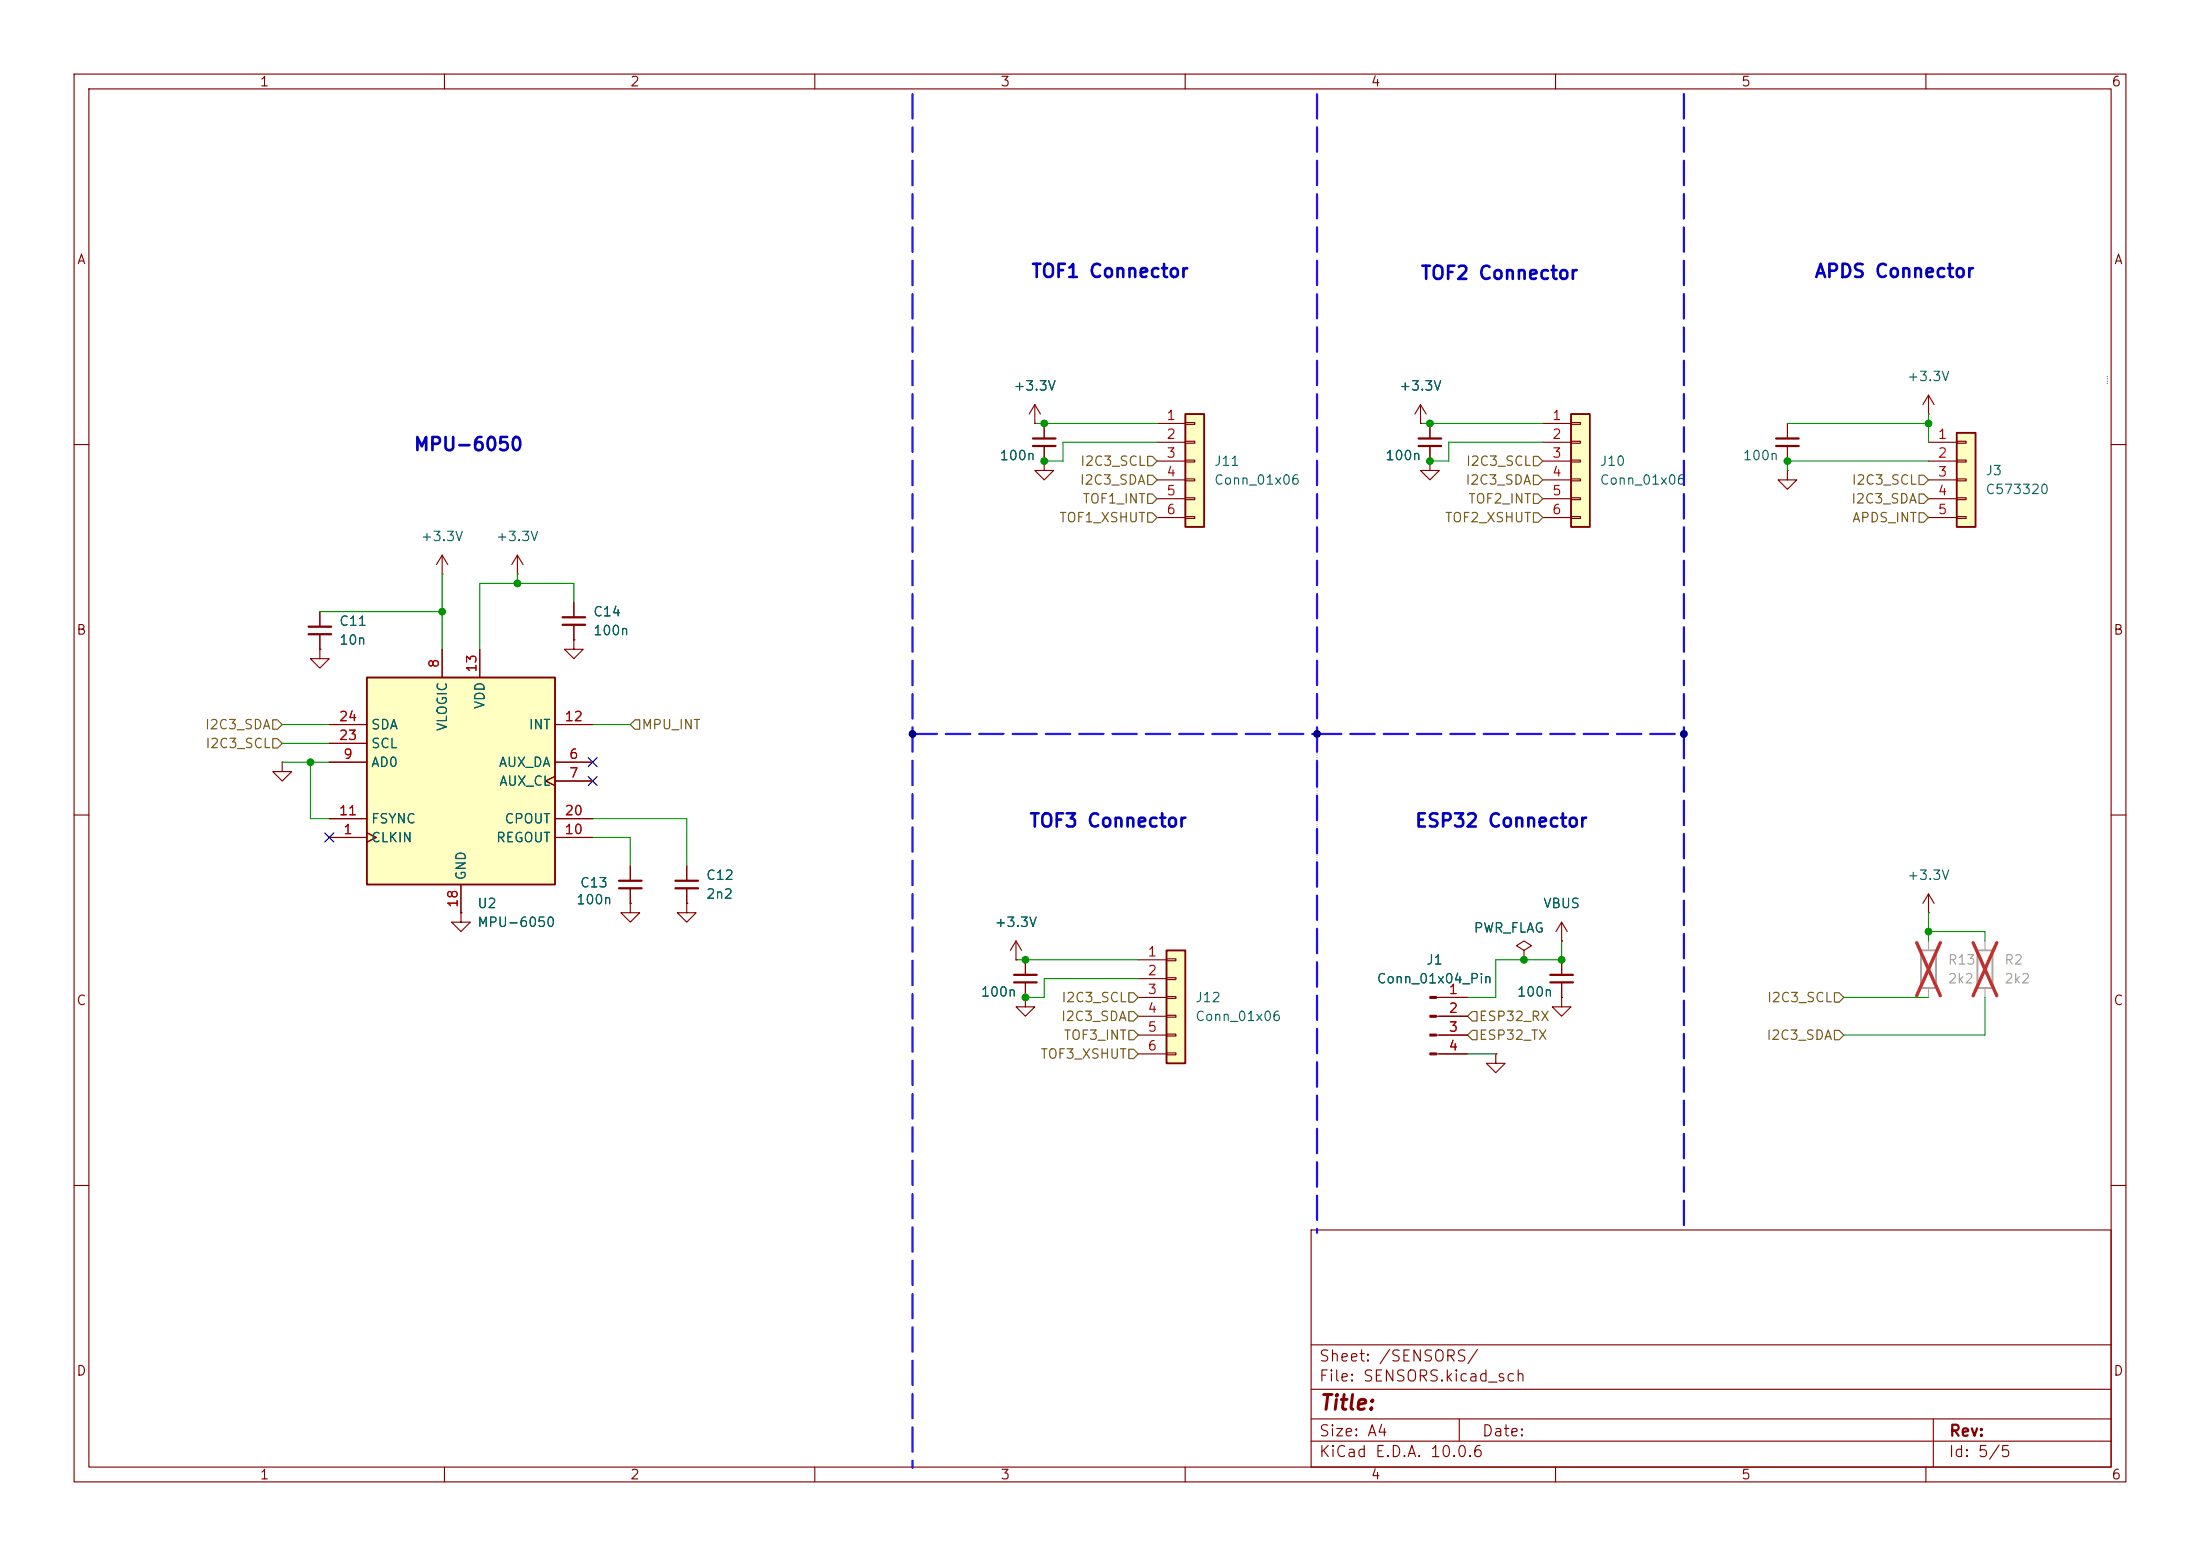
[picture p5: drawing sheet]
<svg xmlns="http://www.w3.org/2000/svg" width="297mm" height="210mm" viewBox="0 0 297 210" stroke-linecap="round" stroke-linejoin="round" font-family="sans-serif">
<g fill="none" stroke="#840000" stroke-width=".15">
<path d="M10 10h277v190h-277zM12 12h273v186h-273zM60 10v2M110 10v2M160 10v2M210 10v2M260 10v2M139.7 57.2h.1M139.7 54.6l-.8 1.3M139.7 54.6l.8 1.3M139.7 54.6v2.6M10 60h2"/>
<path d="M59.7 77.5h.1M59.7 74.9l-.8 1.3M59.7 74.9l.8 1.3M59.7 74.9v2.6M69.8 77.5h.1M69.8 74.9l-.7 1.3M69.8 74.9l.8 1.3M69.8 74.9v2.6M285 60h2M10 110h2M85.1 116.8v2.1M85.1 119.9v2"/>
<path d="M285 110h2M62.2 123.2v1.3h1.3l-1.3 1.2-1.2-1.2h1.2M62.2 123.2h.1M85.1 121.9v1.3h1.3l-1.3 1.3-1.3-1.3h1.3M85.1 121.9h.1M137.2 129.5h.1M137.2 127l-.8 1.3M137.2 127l.7 1.3M137.2 127v2.5M138.4 134.6v1.3h1.3l-1.3 1.3-1.2-1.3h1.2M138.4 134.6h.1M205.7 128.3l1.1-.7-1.1-.6-1 .6 1 .7v1.2"/>
<path d="M205.7 129.5h.1M210.8 127h.1M210.8 134.6v1.3h1.3l-1.3 1.3-1.3-1.3h1.3M210.8 134.6h.1M210.8 124.5l-.7 1.2M210.8 124.5l.8 1.2M210.8 124.5v2.5M10 160h2M177 166h108v32h-108zM285 160h2M60 198v2M110 198v2"/>
<path d="M160 198v2M177 194.5h108M177 191.5h108M177 187.5h108M177 181.5h108M197 191.5v3M210 198v2M260 198v2M261 191.5v6.5"/>
</g>
<path d="M83.6 118.9h3M83.6 119.9h3" fill="none" stroke="#840000" stroke-width=".3"/>
<path d="M49.5 91.4h25.4v28h-25.4z" fill="#ffffc2"/>
<path d="M49.5 91.4h25.4v28h-25.4z" fill="none" stroke="#840000" stroke-width=".25"/>
<g fill="none" stroke="#840000" stroke-width=".15">
<path d="M141 57.2v2M141 62.2v1.3h1.2l-1.2 1.3-1.3-1.3h1.3M141 62.2h.1M141 60.2v2M193 62.2v1.3h1.3l-1.3 1.3-1.2-1.3h1.2M193 62.2h.1M43.2 87.6v1.3h1.2l-1.2 1.3-1.3-1.3h1.3M43.2 87.6h.1M43.2 82.6v2M43.2 85.6v2M44.4 97.8h5.1M59.7 87.6v3.8"/>
<path d="M64.8 87.6v3.8M74.9 97.8h5.1M44.4 113h5.1M44.4 102.9h5.1M44.4 110.5h5.1M44.4 100.3h5.1M49.5 112.4l1.3 .6-1.3 .7M62.2 119.4v3.8M74.9 104.8l-1.2 .6 1.2 .6M74.9 113h5.1M74.9 102.9h5.1M74.9 105.4h5.1"/>
<path d="M74.9 110.5h5.1M210.8 129.5v2.1M210.8 132.6v2"/>
</g>
<path d="M139.4 59.2h3.1M139.4 60.2h3.1M41.7 84.6h3M41.7 85.6h3M209.3 131.6h3M209.3 132.6h3" fill="none" stroke="#840000" stroke-width=".3"/>
<path d="M160 55.9h2.6v15.2h-2.6z" fill="#ffffc2"/>
<path d="M160 55.9h2.6v15.2h-2.6z" fill="none" stroke="#840000" stroke-width=".25"/>
<g fill="none" stroke="#840000" stroke-width=".15">
<path d="M156.2 57.2h3.8M156.2 59.7h3.8M160 57h1.3v.3h-1.3zM160 59.6h1.3v.2h-1.3zM191.8 57.2h.1M191.8 54.6l-.8 1.3M191.8 54.6l.7 1.3M191.8 54.6v2.6M260.3 55.9h.1M260.3 53.3v2.6M260.3 53.3l-.7 1.3M260.3 53.3l.8 1.3"/>
<path d="M156.2 62.2h3.8M156.2 64.8h3.8M156.2 67.3h3.8M156.2 69.9h3.8M160 62.1h1.3v.3h-1.3zM160 64.6h1.3v.3h-1.3zM160 67.2h1.3v.2h-1.3zM160 69.7h1.3v.3h-1.3zM241.3 63.5v1.3h1.3l-1.3 1.2-1.3-1.2h1.3M241.3 63.5h.1M77.5 86.4v1.2h1.2l-1.2 1.3-1.3-1.3h1.3M77.5 86.4h.1"/>
<path d="M77.5 81.3v2M77.5 84.3v2.1M38.1 102.9v1.2h1.3l-1.3 1.3-1.3-1.3h1.3M38.1 102.9h.1M92.7 116.8v2.1M92.7 119.9v2M92.7 121.9v1.3h1.3l-1.3 1.3-1.3-1.3h1.3M92.7 121.9h.1M138.4 129.5v2.1M138.4 132.6v2M260.3 123.2h.1M260.3 120.7l-.7 1.2"/>
<path d="M260.3 120.7l.8 1.2M260.3 120.7v2.5"/>
</g>
<path d="M75.9 83.3h3.1M75.9 84.3h3.1M91.2 118.9h3M91.2 119.9h3M136.9 131.6h3.1M136.9 132.6h3.1" fill="none" stroke="#840000" stroke-width=".3"/>
<path d="M264.2 58.4h2.5v12.7h-2.5z" fill="#ffffc2"/>
<path d="M264.2 58.4h2.5v12.7h-2.5z" fill="none" stroke="#840000" stroke-width=".25"/>
<path d="M260.3 59.7h3.9M264.2 59.6h1.2v.2h-1.2zM260.3 62.2h3.9M260.3 64.8h3.9M260.3 67.3h3.9M260.3 69.9h3.9M264.2 62.1h1.2v.3h-1.2zM264.2 64.6h1.2v.3h-1.2zM264.2 67.2h1.2v.2h-1.2zM264.2 69.7h1.2v.3h-1.2z" fill="none" stroke="#840000" stroke-width=".15"/>
<path d="M212.1 55.9h2.5v15.2h-2.5z" fill="#ffffc2"/>
<path d="M212.1 55.9h2.5v15.2h-2.5z" fill="none" stroke="#840000" stroke-width=".25"/>
<g fill="none" stroke="#840000" stroke-width=".15">
<path d="M193 57.2v2M208.3 57.2h3.8M208.3 59.7h3.8M212.1 57h1.3v.3h-1.3zM212.1 59.6h1.3v.2h-1.3zM241.3 57.2v2M193 60.2v2M208.3 62.2h3.8M208.3 64.8h3.8M208.3 67.3h3.8M208.3 69.9h3.8M212.1 62.1h1.3v.3h-1.3z"/>
<path d="M212.1 64.6h1.3v.3h-1.3zM212.1 67.2h1.3v.2h-1.3zM212.1 69.7h1.3v.3h-1.3zM241.3 60.2v2M193.9 134.6h4.2M193.9 137.2h4.2M193.9 139.7h4.2M193.9 142.2h4.2M201.9 142.2v1.3h1.3l-1.3 1.3-1.2-1.3h1.2M201.9 142.2h.1"/>
</g>
<path d="M191.5 59.2h3.1M239.8 59.2h3M191.5 60.2h3.1M239.8 60.2h3" fill="none" stroke="#840000" stroke-width=".3"/>
<g fill="#840000" stroke="#840000" stroke-width=".15">
<path d="M193 134.5h.9v.2h-.9z"/>
<path d="M193 137h.9v.3h-.9z"/>
<path d="M193 139.6h.9v.2h-.9z"/>
<path d="M193 142.1h.9v.3h-.9z"/>
</g>
<path d="M259.3 128.3h2.1v5.1h-2.1zM267 128.3h2v5.1h-2z" fill="none" stroke="#a1a1a1" stroke-width=".25"/>
<path d="M260.3 127v1.3M260.3 133.4v1.2M268 127v1.3M268 133.4v1.2" fill="none" stroke="#a1a1a1" stroke-width=".15"/>
<path d="M258.7 127.2l3.3 7.2M262 127.2l-3.3 7.2M266.4 127.2l3.2 7.2M269.6 127.2l-3.2 7.2" fill="none" stroke="#e12e31" stroke-width=".46"/>
<path d="M157.5 128.3h2.5v15.2h-2.5z" fill="#ffffc2"/>
<path d="M157.5 128.3h2.5v15.2h-2.5z" fill="none" stroke="#840000" stroke-width=".25"/>
<g fill="none" stroke="#840000" stroke-width=".15">
<path d="M139.7 57.2h.1M141 57.2v2M191.8 57.2h.1M193 57.2v2M141 62.2h.1M141 60.2v2M193 62.2h.1M193 60.2v2M43.2 87.6h.1M43.2 82.6v2M43.2 85.6v2M44.4 97.8h5.1"/>
<path d="M59.7 87.6v3.8M64.8 87.6v3.8M74.9 97.8h5.1M77.5 86.4h.1M77.5 81.3v2M77.5 84.3v2.1M44.4 113h5.1M44.4 102.9h5.1M44.4 110.5h5.1M44.4 100.3h5.1M49.5 112.4l1.3 .6-1.3 .7M62.2 119.4v3.8"/>
<path d="M74.9 104.8l-1.2 .6 1.2 .6M74.9 113h5.1M74.9 102.9h5.1M74.9 105.4h5.1M74.9 110.5h5.1M85.1 116.8v2.1M85.1 119.9v2M92.7 116.8v2.1M92.7 119.9v2M62.2 123.2h.1M85.1 121.9h.1M92.7 121.9h.1"/>
<path d="M137.2 129.5h.1M138.4 134.6h.1M138.4 129.5v2.1M138.4 132.6v2M153.7 129.5h3.8M153.7 132.1h3.8M153.7 134.6h3.8M153.7 137.2h3.8M153.7 139.7h3.8M157.5 129.4h1.2v.3h-1.2zM157.5 132h1.2v.2h-1.2zM157.5 134.5h1.2v.2h-1.2z"/>
<path d="M157.5 137h1.2v.3h-1.2zM157.5 139.6h1.2v.2h-1.2zM194.3 134.6h3.8M194.3 137.2h3.8M194.3 139.7h3.8M205.7 129.5h.1M210.8 127h.1M210.8 134.6h.1M210.8 129.5v2.1M210.8 132.6v2M153.7 142.2h3.8M157.5 142.1h1.2v.3h-1.2z"/>
<path d="M194.3 142.2h3.8M201.9 142.2h.1"/>
</g>
<g fill="none" stroke="#725600" stroke-width=".15">
<path d="M154.9 64.1h.7l.6 .7-.6 .6h-.7zM154.9 69.2h.7l.6 .7-.6 .6h-.7zM154.9 61.6h.7l.6 .6-.6 .7h-.7zM154.9 66.7h.7l.6 .6-.6 .6h-.7zM207 64.1h.6l.7 .7-.7 .6h-.6zM207 66.7h.6l.7 .6-.7 .6h-.6zM207 61.6h.6l.7 .6-.7 .7h-.6zM207 69.2h.6l.7 .7-.7 .6h-.6zM259.1 69.2h.6l.6 .7-.6 .6h-.6zM259.1 64.1h.6l.6 .7-.6 .6h-.6zM259.1 66.7h.6l.6 .6-.6 .6h-.6zM36.8 99.7h.7l.6 .6-.6 .7h-.7z"/>
<path d="M36.8 97.2h.7l.6 .6-.6 .6h-.7zM85.7 97.2h.7v1.2h-.7l-.6-.6zM152.4 134h.6l.7 .6-.7 .7h-.6zM152.4 139.1h.6l.7 .6-.7 .6h-.6zM152.4 136.5h.6l.7 .7-.7 .6h-.6zM198.1 137.2l.7-.7h.6v1.3h-.6zM198.1 139.7l.7-.6h.6v1.2h-.6zM247.6 139.1h.7l.6 .6-.6 .6h-.7zM247.6 134h.7l.6 .6-.6 .7h-.7zM152.4 141.6h.6l.7 .6-.7 .7h-.6z"/>
</g>
<path d="M177.8 12.7v90.2M177.8 99.1h49.5" fill="none" stroke="#260fff" stroke-width=".3" stroke-dasharray="3.3 1.2"/>
<path d="M177.8 102.9v63.5" fill="none" stroke="#170cff" stroke-width=".3" stroke-dasharray="3.3 1.2"/>
<path d="M123.2 12.7v185.4M123.2 99.1h54.6" fill="none" stroke="#2119ff" stroke-width=".3" stroke-dasharray="3.3 1.2"/>
<path d="M284.5 50.8v1.3M177.8 99.1v17.7" fill="none" stroke="#2119ff" stroke-width=".14" stroke-dasharray="0 .3"/>
<path d="M227.3 12.7v86.4M227.3 99.1v67.3" fill="none" stroke="#120eff" stroke-width=".3" stroke-dasharray="3.3 1.2"/>
<g fill="none" stroke="#009600" stroke-width=".15">
<path d="M139.7 57.2h16.5M156.2 59.7h-12.7v2.5h-2.5M191.8 57.2h16.5M208.3 59.7h-12.7v2.5h-2.6M241.3 57.2h19M260.3 55.9v3.8M59.7 77.5v10.1M69.8 77.5v1.2M260.3 62.2h-19v1.3M38.1 97.8h6.3M43.2 82.6h16.5M77.5 81.3v-2.6h-12.7v8.9"/>
<path d="M80 97.8h5.1M38.1 100.3h6.3M38.1 102.9h6.3M41.9 102.9v7.6h2.5M80 110.5h12.7v6.3M80 113h5.1v3.8M137.2 129.5h16.5M153.7 132.1h-12.7v2.5h-2.6M210.8 127v2.5h-8.9v5.1h-3.8M248.9 134.6h11.4M260.3 123.2v3.8M260.3 125.7h7.7v1.3"/>
<path d="M268 134.6v5.1h-19.1M198.1 142.2h3.8"/>
</g>
<path d="M43.8 112.4l1.3 1.2M45.1 112.4l-1.3 1.2M79.4 104.8l1.2 1.2M79.4 102.3l1.2 1.2M80.6 104.8l-1.2 1.2M80.6 102.3l-1.2 1.2" fill="none" stroke="#000084" stroke-width=".15"/>
<g fill="#000084" stroke="#000084" stroke-width=".14">
<circle cx="123.2" cy="99.1" r=".46"/>
<circle cx="177.8" cy="99.1" r=".46"/>
<circle cx="227.3" cy="99.1" r=".46"/>
</g>
<g fill="#009600" stroke="#009600" stroke-width=".14">
<circle cx="141" cy="57.2" r=".46"/>
<circle cx="141" cy="62.2" r=".46"/>
<circle cx="260.3" cy="125.7" r=".46"/>
<circle cx="210.8" cy="129.5" r=".46"/>
<circle cx="205.7" cy="129.5" r=".46"/>
<circle cx="193" cy="57.2" r=".46"/>
<circle cx="193" cy="62.2" r=".46"/>
<circle cx="138.4" cy="129.5" r=".46"/>
<circle cx="138.4" cy="134.6" r=".46"/>
<circle cx="59.7" cy="82.6" r=".46"/>
<circle cx="69.8" cy="78.7" r=".46"/>
<circle cx="41.9" cy="102.9" r=".46"/>
<circle cx="260.3" cy="57.2" r=".46"/>
<circle cx="241.3" cy="62.2" r=".46"/>
</g>
<text font-size="2" fill="#840000" x="178" y="190.8">Title:</text>
<g font-size="1.8" fill="#0000c2">
<text x="139.1" y="37.9">TOF1 Connector</text>
<text x="191.7" y="38.2">TOF2 Connector</text>
<text x="244.8" y="37.9">APDS Connector</text>
<text x="55.7" y="61.3">MPU-6050</text>
<text x="138.8" y="112.1">TOF3 Connector</text>
<text x="190.9" y="112.1">ESP32 Connector</text>
</g>
<g font-size="1.5" fill="#840000">
<text x="178" y="184.1">Sheet: /SENSORS/</text>
<text x="178" y="186.8">File: SENSORS.kicad_sch</text>
<text x="178" y="197">KiCad E.D.A. 10.0.6</text>
<text x="178" y="194.2">Size: A4</text>
<text x="200" y="194.2">Date:</text>
<text x="263" y="197">Id: 5/5</text>
<text x="263" y="194.2">Rev:</text>
</g>
<g font-size="1.3" fill="#840000">
<text x="35" y="12">1</text>
<text x="85" y="12">2</text>
<text x="135" y="12">3</text>
<text x="185" y="12">4</text>
<text x="235" y="12">5</text>
<text x="285" y="12">6</text>
<text x="10.3" y="36">A</text>
<text x="285.3" y="36">A</text>
<text x="10.2" y="86">B</text>
<text x="285.2" y="86">B</text>
<text x="10.2" y="136">C</text>
<text x="285.2" y="136">C</text>
<text x="10.2" y="186">D</text>
<text x="285.2" y="186">D</text>
<text x="35" y="200">1</text>
<text x="85" y="200">2</text>
<text x="135" y="200">3</text>
<text x="185" y="200">4</text>
<text x="235" y="200">5</text>
<text x="285" y="200">6</text>
</g>
<g font-size="1.3" fill="#006464">
<text x="136.7" y="53">+3.3V</text>
<text x="188.8" y="53">+3.3V</text>
<text x="257.4" y="51.8">+3.3V</text>
<text x="134.9" y="62.4">100n</text>
<text x="163.8" y="63.2">J11</text>
<text x="163.8" y="65.7">Conn_01x06</text>
<text x="186.9" y="62.4">100n</text>
<text x="215.9" y="63.2">J10</text>
<text x="215.9" y="65.7">Conn_01x06</text>
<text x="235.2" y="62.4">100n</text>
<text x="268" y="64.5">J3</text>
<text x="268" y="67">C573320</text>
<text x="56.7" y="73.4">+3.3V</text>
<text x="66.9" y="73.4">+3.3V</text>
<text x="80" y="83.5">C14</text>
<text x="45.7" y="84.8">C11</text>
<text x="45.7" y="87.3">10n</text>
<text x="80" y="86.1">100n</text>
<text x="65.7" y="95.8" transform="rotate(-90 65.7 95.8)">VDD</text>
<text x="50" y="101.3">SCL</text>
<text x="50" y="98.8">SDA</text>
<text x="60.7" y="98.8" transform="rotate(-90 60.7 98.8)">VLOGIC</text>
<text x="71.3" y="98.8">INT</text>
<text x="50" y="103.8">AD0</text>
<text x="67.2" y="103.8">AUX_DA</text>
<text x="67.3" y="106.4">AUX_CL</text>
<text x="50" y="114">CLKIN</text>
<text x="50" y="111.5">FSYNC</text>
<text x="66.9" y="114">REGOUT</text>
<text x="68" y="111.5">CPOUT</text>
<text x="63.2" y="118.9" transform="rotate(-90 63.2 118.9)">GND</text>
<text x="95.2" y="119.1">C12</text>
<text x="257.4" y="119.1">+3.3V</text>
<text x="64.4" y="122.9">U2</text>
<text x="64.4" y="125.4">MPU-6050</text>
<text x="77.7" y="122.4">100n</text>
<text x="78.2" y="120.1">C13</text>
<text x="95.2" y="121.6">2n2</text>
<text x="134.2" y="125.4">+3.3V</text>
<text x="208.2" y="122.9">VBUS</text>
<text x="192.5" y="130.5">J1</text>
<text x="198.9" y="126.2">PWR_FLAG</text>
<text x="132.3" y="134.8">100n</text>
<text x="161.3" y="135.6">J12</text>
<text x="185.8" y="133">Conn_01x04_Pin</text>
<text x="204.7" y="134.8">100n</text>
<text x="161.3" y="138.1">Conn_01x06</text>
</g>
<g font-size="1.3" fill="#a90000">
<text x="157.4" y="57">1</text>
<text x="157.4" y="59.6">2</text>
<text x="209.5" y="57">1</text>
<text x="209.5" y="59.6">2</text>
<text x="261.5" y="59.6">1</text>
<text x="157.4" y="62.1">3</text>
<text x="157.4" y="64.6">4</text>
<text x="209.5" y="62.1">3</text>
<text x="209.5" y="64.6">4</text>
<text x="261.5" y="62.1">2</text>
<text x="261.5" y="64.6">3</text>
<text x="157.4" y="67.2">5</text>
<text x="157.4" y="69.7">6</text>
<text x="209.5" y="67.2">5</text>
<text x="209.5" y="69.7">6</text>
<text x="261.5" y="67.2">4</text>
<text x="261.5" y="69.7">5</text>
<text x="59.6" y="90.3" transform="rotate(-90 59.6 90.3)">8</text>
<text x="64.6" y="90.9" transform="rotate(-90 64.6 90.9)">13</text>
<text x="45.7" y="100.2">23</text>
<text x="45.7" y="97.7">24</text>
<text x="76.1" y="97.7">12</text>
<text x="46.3" y="102.7">9</text>
<text x="76.7" y="102.7">6</text>
<text x="76.7" y="105.3">7</text>
<text x="45.7" y="110.4">11</text>
<text x="46.3" y="112.9">1</text>
<text x="76.1" y="112.9">10</text>
<text x="76.1" y="110.4">20</text>
<text x="62.1" y="122.6" transform="rotate(-90 62.1 122.6)">18</text>
<text x="154.8" y="129.4">1</text>
<text x="154.8" y="131.9">2</text>
<text x="154.8" y="134.5">3</text>
<text x="154.8" y="137">4</text>
<text x="195.5" y="134.5">1</text>
<text x="195.5" y="137">2</text>
<text x="154.8" y="139.6">5</text>
<text x="154.8" y="142.1">6</text>
<text x="195.5" y="139.6">3</text>
<text x="195.5" y="142.1">4</text>
</g>
<g font-size="1.3" fill="#725600">
<text x="145.7" y="65.7">I2C3_SDA</text>
<text x="145.8" y="63.2">I2C3_SCL</text>
<text x="197.8" y="65.7">I2C3_SDA</text>
<text x="197.8" y="63.2">I2C3_SCL</text>
<text x="249.9" y="65.7">I2C3_SCL</text>
<text x="142.9" y="70.8">TOF1_XSHUT</text>
<text x="146.1" y="68.3">TOF1_INT</text>
<text x="195" y="70.8">TOF2_XSHUT</text>
<text x="198.1" y="68.3">TOF2_INT</text>
<text x="249.8" y="68.3">I2C3_SDA</text>
<text x="250" y="70.8">APDS_INT</text>
<text x="27.6" y="98.8">I2C3_SDA</text>
<text x="27.6" y="101.3">I2C3_SCL</text>
<text x="86.5" y="98.8">MPU_INT</text>
<text x="143.2" y="135.6">I2C3_SCL</text>
<text x="238.5" y="135.6">I2C3_SCL</text>
<text x="140.4" y="143.2">TOF3_XSHUT</text>
<text x="143.2" y="138.1">I2C3_SDA</text>
<text x="143.5" y="140.7">TOF3_INT</text>
<text x="199.6" y="138.1">ESP32_RX</text>
<text x="199.6" y="140.7">ESP32_TX</text>
<text x="238.4" y="140.7">I2C3_SDA</text>
</g>
<g font-size="1.3" fill="#989898">
<text x="262.9" y="130.5">R13</text>
<text x="270.5" y="130.5">R2</text>
<text x="262.9" y="133">2k2</text>
<text x="270.5" y="133">2k2</text>
</g>
</svg>
